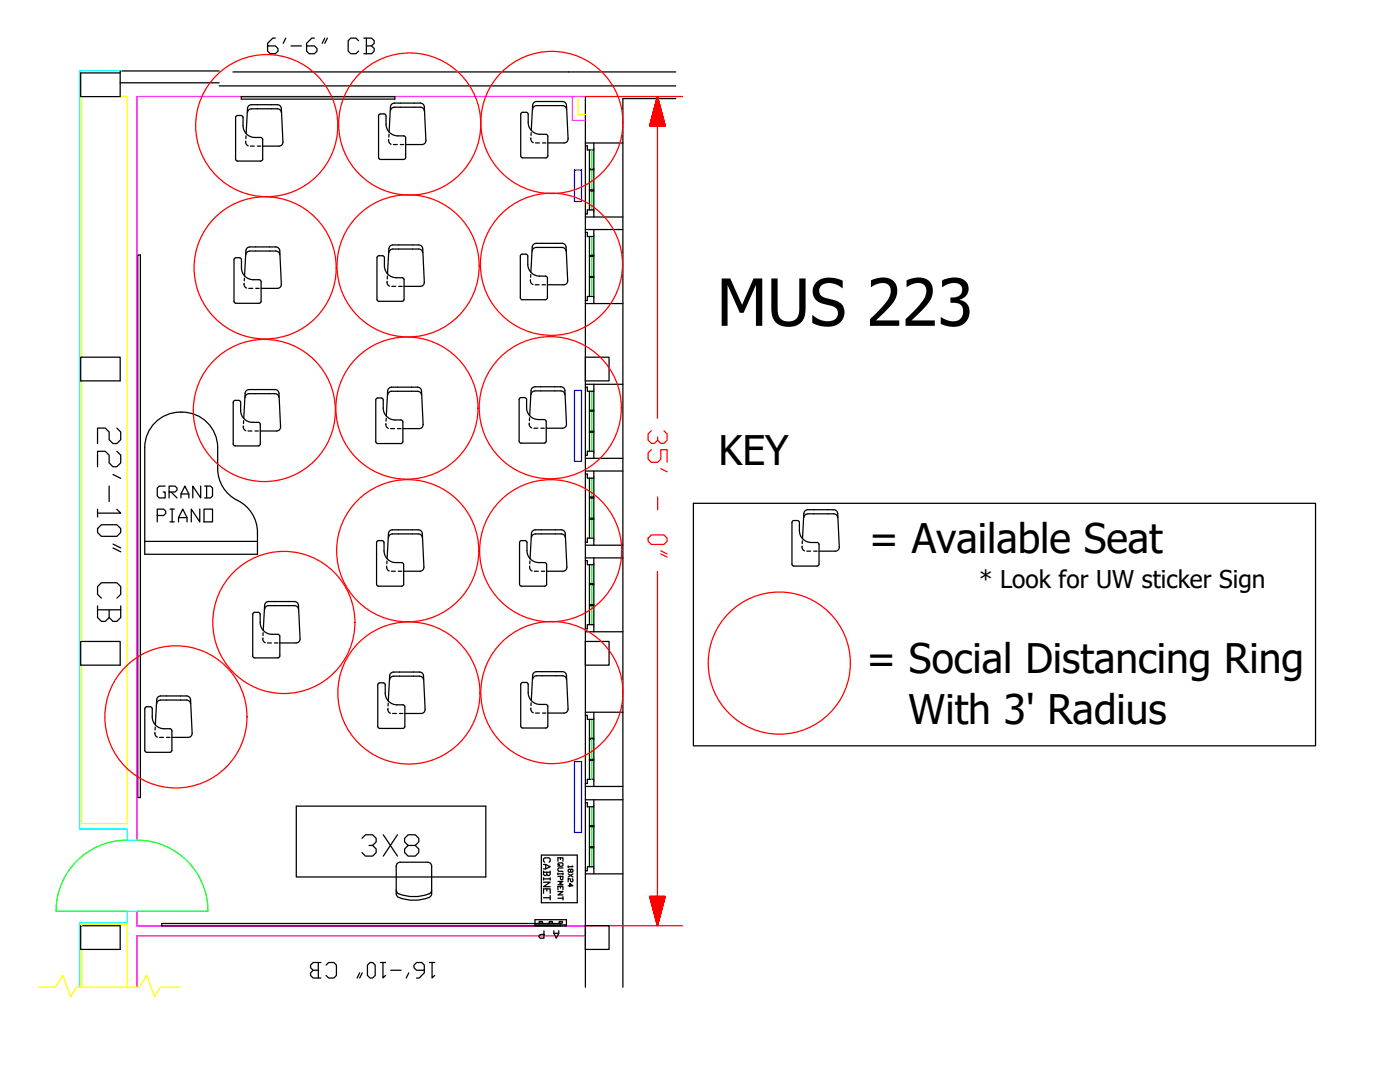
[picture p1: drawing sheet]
<svg xmlns="http://www.w3.org/2000/svg" width="279mm" height="216mm" viewBox="0 0 279 216" stroke-linecap="round" stroke-linejoin="round" font-family="sans-serif">
<!-- layer: DIMENSIONS -->
<g fill="none" stroke="#f00" stroke-width=".25">
<path d="M116.8 19.3h19.4M131 20l.6 .6M131 19.9l.5 .6M131 19.9l.5 .4-.4-.5 .3 .3M131.1 19.7l.3 .4M131.1 19.6l.3 .4M131.1 19.5l.2 .2M131.2 19.4l.1 .2M131.2 19.3l.1 .2M131.2 19.3l1.5 5.8h-3zM131.2 19.4v-.1v64.2M131.3 19.5l-.1-.1 .1 .2"/>
<path d="M131.3 19.8l-.2-.2 .3 .2M129.7 25.1h.1M129.7 25l.1 .1M129.7 25l.1 .1-.1-.1M129.7 24.9l.2 .2M129.7 24.8l.3 .3M129.7 24.8l.4 .3M129.8 24.7l.3 .4M129.8 24.7l.4 .4M129.8 24.6l.5 .5M129.8 24.6l.5 .5-.5-.5M129.8 24.5l.6 .6"/>
<path d="M129.8 24.5l.7 .6M129.8 24.4l.7 .7M129.9 24.3l.7 .8M129.9 24.3l.8 .8M129.9 24.2l.9 .9M129.9 24.1l1 1M129.9 24.1l1.1 1M130 24l1 1.1M130 24l1.1 1.1M130 23.9l1.2 1.2M130 23.8l1.3 1.3M130 23.7l1.4 1.4"/>
<path d="M130 23.7l1.5 1.4M130.1 23.6l1.4 1.5M130.1 23.6l1.5 1.5M130.1 23.5l1.6 1.6M130.1 23.4l1.7 1.7M130.1 23.3l1.8 1.8M130.1 23.3l1.9 1.8M130.2 23.2l1.8 1.9M130.2 23.2l1.9 1.9M130.2 23.1l2 2M130.2 23l2.1 2.1M130.2 23l2.2 2.1"/>
<path d="M130.2 22.9l2.2 2.2M130.3 22.8l2.2 2.3M130.3 22.8l2.3 2.3M130.3 22.7l2.4 2.4M130.3 22.6l2.4 2.5M130.3 22.6l2.4 2.4M130.4 22.5l2.3 2.4M130.4 22.4l2.3 2.4M130.4 22.4l2.2 2.3M130.4 22.3l2.2 2.3M130.4 22.3l2.2 2.2M130.4 22.2l2.2 2.2"/>
<path d="M130.4 22.2l2.1 2.1M130.5 22.1l2 2.1M130.5 22.1l2 2M130.5 22l2 2M130.5 22l1.9 2M130.5 21.9l1.9 2M130.5 21.8l1.9 2M130.5 21.8l1.9 1.9M130.6 21.7l1.7 1.9M130.6 21.7l1.7 1.8M130.6 21.6l1.7 1.8M130.6 21.6l1.7 1.7"/>
<path d="M130.6 21.5l1.6 1.7M130.6 21.4l1.6 1.7M130.6 21.4l1.6 1.6M130.7 21.3l1.5 1.6M130.7 21.3l1.4 1.5M130.7 21.2l1.4 1.5M130.7 21.2l1.4 1.4M130.7 21.1l1.4 1.4M130.7 21.1l1.3 1.3M130.7 21l1.3 1.3M130.8 20.9l1.2 1.3M130.8 20.9l1.2 1.2"/>
<path d="M130.8 20.8l1.1 1.2M130.8 20.8l1.1 1.1M130.8 20.7l1.1 1.1M130.8 20.6l1 1.1M130.9 20.6l.9 1M130.9 20.5l.9 1M130.9 20.4l.9 .9M130.9 20.4l.8 .9M130.9 20.3l.8 .9M130.9 20.3l.8 .8M131 20.2l.7 .8M131 20.2l.6 .7"/>
<path d="M131 20.1l.6 .7M131 20l.6 .7M131.5 20.4l-.5-.5 .5 .5M131.2 114v70.7M129.7 178.9h3l-1.5 5.8zM129.7 178.9l2.4 2.5M129.7 179l2.4 2.4M129.7 178.9l2.4 2.4M129.7 179.1l2.4 2.4M129.7 179.2l2.3 2.3M129.8 178.9l2.3 2.3M129.8 179.3l2.2 2.3"/>
<path d="M129.8 179.4l2.2 2.2M129.8 179.5l2.2 2.2M129.8 179.6l2.2 2.2M129.9 179.6l2.1 2.2M129.9 179.7l2.1 2.2M129.9 178.9l2.3 2.2M129.9 179.8l2 2.1M129.9 179.9l2 2.1M130 178.9l2.2 2.2M130 178.9l2.2 2.1M130.1 178.9l2.1 2.1M130.2 178.9l2 2"/>
<path d="M130.3 178.9l1.9 1.9M130.4 178.9l1.9 1.8M130.5 178.9l1.8 1.8M130.5 178.9l1.8 1.7M130.6 178.9l1.7 1.7M130.7 178.9l1.6 1.6M130.8 178.9l1.5 1.5M130.9 178.9l1.5 1.4M131 178.9l1.4 1.4M131 178.9l1.4 1.3M131.1 178.9l1.3 1.3M131.2 178.9l1.2 1.2"/>
<path d="M131.3 178.9l1.1 1.1M131.4 178.9l1.1 1.1M131.4 178.9l1.1 1M131.5 178.9l1 1M131.6 178.9l.9 .9M131.7 178.9l.8 .8M131.8 178.9l.7 .7M131.9 178.9l.7 .7M131.9 178.9l.7 .6M132 178.9l.6 .6M132.1 178.9l.5 .5M132.1 178.9l.5 .5-.4-.5"/>
<path d="M132.2 178.9l.4 .4M132.3 178.9l.4 .3M132.4 178.9l.3 .3M132.4 178.9l.3 .2-.2-.2M132.5 178.9l.2 .2M132.7 178.9v.1M132.7 178.9h.1M116.8 184.7h19.4M130 180l1.9 2M130 180.1l1.9 2M130 180.2l1.9 1.9M130 180.3l1.9 1.9"/>
<path d="M130.1 180.4l1.8 1.8M130.1 180.5l1.7 1.8M130.1 180.6l1.7 1.8M130.1 180.7l1.7 1.7M130.2 180.8l1.6 1.7M130.2 180.9l1.6 1.6M130.2 181l1.6 1.6M130.2 181.1l1.6 1.5M130.3 181.2l1.4 1.5M130.3 181.3l1.4 1.5M130.3 181.4l1.4 1.4M130.3 181.5l1.4 1.4"/>
<path d="M130.4 181.6l1.3 1.3M130.4 181.7l1.3 1.3M130.4 181.8l1.3 1.2M130.4 181.8l1.2 1.3M130.5 181.9l1.1 1.2M130.5 182l1.1 1.2M130.5 182.1l1.1 1.2M130.5 182.2l1.1 1.1M130.6 182.3l1 1.1M130.6 182.4l.9 1M130.6 182.5l.9 1M130.6 182.6l.9 .9"/>
<path d="M130.7 182.7l.8 .9M130.7 182.8l.8 .8M130.7 182.9l.8 .8M130.7 183l.8 .7M130.8 183.1l.6 .7M130.8 183.2l.6 .7M130.8 183.3l.6 .6M130.9 183.4l.5 .6M130.9 183.5l.5 .5M130.9 183.6l.5 .5M130.9 183.7l.5 .4M131 183.8l.3 .4"/>
<path d="M131 183.9l.3 .3-.3-.3M131 184l.3 .3-.3-.3M131 184l.3 .4M131.1 184.1l.2 .3-.2-.2M131.1 184.2l.2 .3-.2-.1M131.1 184.5l.1 .1M131.2 184.5v.1M131.2 184.6v.1M131.2 184.7h.1"/>
</g>
<!-- layer: CLFUR -->
<g fill="none" stroke="#000" stroke-width=".25">
<path d="M48.2 19.3h30.6v.5h-30.6zM47.1 23.2l.3-.2h.7l.2 .1 .2 .3a3.5 3.5 0 0 0 .9 3.5 3.8 3.8 0 0 0 2.8 .6l.2 .3v3.9l-.2 .4h-5l-.2-.4zM49 28.1l.2 .7 .3 .3M49.1 27.1v.6M49.1 26.7l.3-5.1a.79 .79 0 0 1 .8-.7h5.2a.79 .79 0 0 1 .7 .7l.4 6.7-.1 .4-.3 .3-.4 .2h-3.3M49.4 22.5a.79 .79 0 0 1 .8-.8h5.2a.79 .79 0 0 1 .7 .8M50 29.2h.8M51.4 29.2h.6M75.6 22.9l.3-.2h.7l.2 .1 .2 .3a3.5 3.5 0 0 0 .9 3.5 3.8 3.8 0 0 0 2.9 .6l.2 .3v3.9l-.2 .4h-5.1l-.2-.4zM77.6 27.8l.1 .7 .4 .3M77.6 26.8v.5M77.7 26.3l.2-5a.79 .79 0 0 1 .8-.7h5.2a.79 .79 0 0 1 .8 .7l.3 6.7"/>
<path d="M77.9 22.1a.79 .79 0 0 1 .8-.7h5.2a.79 .79 0 0 1 .8 .7M78.5 28.8h.8M79.9 28.8h.7M85 28l-.1 .4-.5 .4h-3.4M104 22.6l.3-.2h.7l.2 .1 .2 .3a3.5 3.5 0 0 0 .9 3.5 3.8 3.8 0 0 0 2.8 .5l.2 .4v3.9l-.2 .3h-5l-.2-.3zM105.9 27.5l.2 .7 .3 .3M106 26.5v.5M106 26l.3-5a.79 .79 0 0 1 .8-.7h5.2a.79 .79 0 0 1 .8 .7l.3 6.7-.1 .4-.3 .3-.4 .1h-3.3M106.3 21.8a.79 .79 0 0 1 .8-.7h5.2a.79 .79 0 0 1 .8 .7M106.9 28.5h.8M108.3 28.5h.6M27.5 50.9h.5v108.2h-.5z"/>
<path d="M46.8 51.6l.3-.2h.7l.2 .1 .2 .3a3.5 3.5 0 0 0 .9 3.5 3.8 3.8 0 0 0 2.8 .6l.2 .3v3.9l-.2 .4h-5l-.2-.4zM48.7 56.5l.1 .7 .4 .3M48.8 55.5l-.1 .5M49.1 50a.79 .79 0 0 1 .8-.7h5.1a.79 .79 0 0 1 .8 .7l.3 6.7v.4l-.3 .3-.4 .1h-3.3M49.1 50.8a.79 .79 0 0 1 .8-.7h5.1a.79 .79 0 0 1 .8 .7M49.1 50l-.3 5M49.7 57.5h.7M51 57.5h.7M75.3 51.2l.3-.2h.7l.2 .1 .2 .3a3.5 3.5 0 0 0 .9 3.5 3.8 3.8 0 0 0 2.8 .6l.2 .3v3.9l-.2 .4h-5l-.2-.4zM77.3 56.1l.1 .7 .3 .3M77.3 55.1v.5M77.6 49.6a.79 .79 0 0 1 .8-.7h5.2a.79 .79 0 0 1 .8 .7l.3 6.7-.1 .4-.3 .3-.4 .1h-3.3"/>
<path d="M77.6 50.4a.79 .79 0 0 1 .8-.7h5.2a.79 .79 0 0 1 .8 .7M77.6 49.6l-.3 5M78.2 57.1h.8M79.6 57.1h.7M103.9 50.9l.3-.2h.7l.4 .2v.2a3.5 3.5 0 0 0 .9 3.5 3.8 3.8 0 0 0 2.9 .6l.2 .3v3.9l-.2 .4h-5.1l-.2-.4zM105.9 55.8l.1 .7 .4 .3M105.9 54.8v.5M105.9 54.3l.3-5a.79 .79 0 0 1 .8-.7h5.2a.79 .79 0 0 1 .8 .7l.3 6.7-.1 .4-.3 .3-.4 .1h-3.2M106.2 50.1a.79 .79 0 0 1 .8-.7h5.2a.79 .79 0 0 1 .8 .7M106.8 56.8h.8M108.2 56.8h.7M48.9 79.3a.79 .79 0 0 1 .8-.7h5.2a.79 .79 0 0 1 .8 .7"/>
<path d="M75 79.6l.4-.2h.7l.3 .2 .1 .2a3.5 3.5 0 0 0 .9 3.5 3.8 3.8 0 0 0 2.8 .6l.2 .3v3.9l-.2 .3h-5l-.2-.3zM77.4 78.8a.79 .79 0 0 1 .8-.7h5.1a.79 .79 0 0 1 .8 .7M103.7 79.5l.3-.2h.7l.3 .2 .1 .2a3.5 3.5 0 0 0 .9 3.5 3.8 3.8 0 0 0 2.8 .6l.2 .3v3.9l-.2 .4h-5l-.2-.4zM106 78.7a.79 .79 0 0 1 .8-.7h5.1a.79 .79 0 0 1 .8 .7M46.6 80.1l.3-.2h.7h.2l.2 .4a3.5 3.5 0 0 0 .9 3.5 3.8 3.8 0 0 0 2.9 .5l.1 .4v3.9l-.1 .3h-5.1l-.2-.3zM47.4 99.9a7.1 7.1 0 0 1-4-6.4v-4.2a7.3 7.3 0 0 0-7.2-7.1 7.3 7.3 0 0 0-7.3 7.1v21.3h22.5v-4.4a7.1 7.1 0 0 0-4-6.3M48.6 85l.1 .6 .4 .3M48.6 84v.5M48.6 83.5l.3-5a.79 .79 0 0 1 .8-.8h5.2a.79 .79 0 0 1 .8 .8l.3 6.7-.1 .4-.3 .3-.4 .1h-3.3M49.5 86h.8M50.9 86h.7M77 84.7l.1 .5 .4 .3"/>
<path d="M77 84.5v.2M77.1 83.5l-.1 .5M77.1 83l.3-5a.79 .79 0 0 1 .8-.7h5.1a.79 .79 0 0 1 .8 .7l.3 6.7v.4l-.3 .3-.4 .1h-3.3M77.9 85.5h.8M79.3 85.5h.7M105.6 84.4l.1 .7 .4 .3M105.7 83.4v.5M105.7 82.9l.3-5a.79 .79 0 0 1 .8-.7h5.1a.79 .79 0 0 1 .8 .7l.4 6.7-.1 .4-.3 .3-.4 .1h-3.3M106.6 85.4h.7M107.9 85.4h.7M28.9 108h22.5M75.2 108.1l.3-.2h.7h.2l.2 .4a3.5 3.5 0 0 0 .9 3.4 3.8 3.8 0 0 0 2.9 .6l.2 .4v3.9l-.2 .3h-5.1l-.1-.3z"/>
<path d="M77.2 113l.1 .6 .4 .3M77.2 111.9v.6M77.3 111.5l.2-5a.79 .79 0 0 1 .8-.8h5.2a.79 .79 0 0 1 .8 .8l.3 6.7-.1 .4-.3 .3-.4 .1h-3.2M77.5 107.3a.79 .79 0 0 1 .8-.8h5.2a.79 .79 0 0 1 .8 .8M78.1 114h.8M79.5 114h.7M103.7 108.1l.4-.2h.7h.2l.2 .4a3.5 3.5 0 0 0 .9 3.4 3.8 3.8 0 0 0 2.8 .6l.2 .4v3.9l-.2 .3h-5l-.2-.3zM105.7 113l.1 .6 .4 .3M105.8 111.9l-.1 .6M105.8 111.5l.3-5a.79 .79 0 0 1 .7-.8h5.2a.79 .79 0 0 1 .8 .8l.3 6.7-.1 .4-.2 .3-.5 .1h-3.2M106.1 107.3a.79 .79 0 0 1 .7-.8h5.2a.79 .79 0 0 1 .8 .8M106.6 114h.8"/>
<path d="M108 114h.7M138.4 100.4h124.1v48.4h-124.1zM158.1 104.1l.3-.2h.7h.2l.2 .4a3.5 3.5 0 0 0 .9 3.4 3.8 3.8 0 0 0 2.9 .6l.2 .3v4l-.2 .3h-5.1l-.2-.3zM160.1 109l.1 .6 .4 .3M160.1 107.9v.6M160.2 107.5l.2-5a.79 .79 0 0 1 .8-.8h5.2a.79 .79 0 0 1 .8 .8l.3 6.6-.1 .5-.3 .3-.4 .1h-3.2M160.4 103.3a.79 .79 0 0 1 .8-.8h5.2a.79 .79 0 0 1 .8 .8M161 110h.8M162.4 110h.7M50.5 122.4l.3-.2h.7l.4 .2v.2a3.5 3.5 0 0 0 .9 3.4 3.8 3.8 0 0 0 2.8 .6l.2 .4v3.9l-.2 .3h-5l-.2-.3zM52.5 127.3l.1 .6 .3 .3M52.5 126.2v.6"/>
<path d="M52.8 120.8a.79 .79 0 0 1 .8-.8h5.2a.79 .79 0 0 1 .8 .8l.3 6.7-.2 .6-.6 .2M52.8 121.6a.79 .79 0 0 1 .8-.8h5.2a.79 .79 0 0 1 .8 .8M52.8 120.8l-.3 5M53.4 128.3h.8M54.8 128.3h.7M55.8 128.3h3.3M75.4 136.4l.4-.1h.7l.3 .1 .1 .2a3.5 3.5 0 0 0 .9 3.5 3.8 3.8 0 0 0 2.8 .6l.2 .3v4l-.2 .3h-5l-.2-.3zM77.5 139.9l.3-5.1a.79 .79 0 0 1 .8-.7h5.1a.79 .79 0 0 1 .8 .7l.3 6.7-.1 .4-.2 .4-.4 .1h-3.3M77.8 135.7a.79 .79 0 0 1 .8-.8h5.1a.79 .79 0 0 1 .8 .8M104 136.4l.3-.2h.7h.2l.2 .4a3.5 3.5 0 0 0 .9 3.4 3.8 3.8 0 0 0 2.8 .6l.2 .4v3.9l-.2 .3h-5l-.2-.3zM106 139.8l.3-5a.79 .79 0 0 1 .8-.8h5.2a.79 .79 0 0 1 .8 .8l.3 6.7-.1 .4-.3 .3-.4 .1h-3.3M106.3 135.6a.79 .79 0 0 1 .8-.8h5.2a.79 .79 0 0 1 .8 .8"/>
<path d="M29 141.2l.3-.2h.7l.2 .1 .2 .3a3.5 3.5 0 0 0 .9 3.5 3.8 3.8 0 0 0 2.8 .6l.2 .3v3.9l-.2 .4h-5l-.2-.4zM30.9 146.1l.1 .7 .4 .3M31 145.1l-.1 .5M31 144.6l.3-5a.79 .79 0 0 1 .8-.7h5.1a.79 .79 0 0 1 .8 .7l.3 6.7M31.3 140.4a.79 .79 0 0 1 .8-.7h5.1a.79 .79 0 0 1 .8 .7M31.9 147.1h.7M33.2 147.1h.7M38.3 146.3v.4l-.5 .4h-3.5M77.4 141.4l.1 .6 .4 .3M77.5 140.3l-.1 .6M78.3 142.4h.8M79.7 142.4h.7"/>
<path d="M105.9 141.3l.2 .6 .3 .3M106 140.2v.6M106.9 142.3h.8M108.3 142.3h.6M59.1 160.9h37.9v14.1h-37.9zM79.1 177.6l.1 .5a7.1 7.1 0 0 0 6.8 0l.1-.5M79.1 172.8v5.5l.1 .5a7.1 7.1 0 0 0 6.8 0l.1-.5v-5.5M108 170.6h7.2v9.5h-7.2zM108.5 172.5h.4l.9 .4-.9 .5h-.4M108.5 173.8v.7l.2 .2 .4-.2v-.5M108.5 176h1.3l-1.3 .9h1.3M108.5 178.2v-.8h1.3v.8"/>
<path d="M108.5 174h1.3M108.5 175.4h1.3M108.5 175.2v.4M108.5 179.1h1.3M108.7 172.1l-.2-.3v-.4l.2-.2h.9l.2 .2v.4l-.2 .3M108.9 172.5v.9M109.1 177.4v.4M109.8 173.8v.7l-.2 .2-.5-.2M109.8 175.2v.4M109.8 178.7v.9M111.3 171.8v-.6h1.1v.6M111.3 174.9h1.1v.5l-.2 .1-.4-.1v-.5"/>
<path d="M111.3 175.9h1.1l-.7 .3 .7 .3h-1.1M111.3 177.6v-.7h1.1v.7M111.3 177.9h1.1l-1.1 .7h1.1M111.3 174.2v.3M111.3 174.4h1.1M111.3 179.2h1.1M111.7 172.5l-.2 .2-.2-.4 .2-.1h.7l.2 .1v.4l-.2 .1h-.5l-.2-.1-.2 .1M111.8 171.2v.3M111.8 176.9v.3M112.4 173.2h-.9l-.2 .2v.3l.2 .2h.9M112.4 174.2v.3M112.4 178.9v.7"/>
<path d="M113.4 176.8h.9l-.6-.5v.6M113.4 172.8v.3M113.4 174.4l.9 .6M113.9 173.6l.1-.2 .3 .2v.3l-.3 .2-.1-.2v-.3l-.4-.2-.1 .2v.3l.1 .2 .4-.2M114.2 172.8l.1 .1h-.9M114.2 175.3l.1 .2v.3l-.1 .2-.3-.2v-.3l-.2-.2h-.3v.7M114.3 174.4l-.9 .6M111.8 184.3h-79.5v.4h79.5"/>
</g>
<!-- layer: HEATING -->
<path d="M114.6 33.9h1.5v6.3h-1.5zM114.6 77.9h1.5v14.2h-1.5zM114.6 152h1.5v14.1h-1.5z" fill="none" stroke="#00f" stroke-width=".25"/>
<!-- layer: LOAD-BEARING -->
<g fill="none" stroke="#000" stroke-width=".25">
<path d="M24 16.5h19.7M43.7 17.1h91.2M43.7 14.2h-19.7v5.1h-7.9v-4.7h7.9M46.5 14.4h88.4M116.8 19.3v177.7M134.9 19.7h-10.6v177.3M116.8 29.1h.4v.8h1.3M116.8 28.5h7.5M117.6 29.9v12M117.6 33.9h.9M117.6 33.7h.9M117.6 38.1h.9"/>
<path d="M117.6 37.9h.9M118.5 28.5v14.8M116.8 46.4h.4v.8h1.3M116.8 43.3h7.5M116.8 45.8h7.5M117.6 47.2v12M117.6 51h.9M117.6 51.2h.9M117.6 55.2h.9M117.6 55.4h.9M118.5 41.9h-1.3v.8h-.4M118.5 59.2h-1.3v.8h-.4"/>
<path d="M118.5 45.8v14.8M16.1 71.3h7.9v4.7h-7.9zM116.8 71.3h4.8v4.7h-4.8M116.8 77.2h.4v.9h1.3M116.8 60.6h7.5M116.8 76.7h7.5M117.6 78.1v11.9M118.5 76.7v14.8M116.8 94.6h.4v.8h1.3M116.8 91.5h7.5M116.8 94h7.5M117.6 95.4v12"/>
<path d="M117.6 82h.9M117.6 81.8h.9M117.6 86.2h.9M117.6 86h.9M117.6 99.2h.9M117.6 99.4h.9M118.5 90h-1.3v.9h-.4M118.5 94v14.8M116.8 111.9h.4v.8h1.3M116.8 108.8h7.5M116.8 111.3h7.5M117.6 112.7v11.9"/>
<path d="M117.6 103.4h.9M117.6 103.6h.9M117.6 116.6h.9M117.6 116.5h.9M118.5 111.3v14.8M118.5 107.4h-1.3v.8h-.4M16.1 128h7.9v4.7h-7.9zM116.8 128h4.8v4.7h-4.8M116.8 126.1h7.5M117.6 120.9h.9M117.6 120.7h.9M118.5 124.6h-1.3v.9h-.4"/>
<path d="M116.8 142.7h.4v.8h1.3M116.8 142.1h7.5M116.8 159.6h7.5M116.8 156.9h7.5M117.6 143.5v12M117.6 147.3h.9M117.6 147.5h.9M117.6 151.5h.9M117.6 151.7h.9M118.5 142.1v14.8M118.5 159.6v14.8M118.5 155.5h-1.3v.8h-.4"/>
<path d="M116.8 160.2h.4v.8h1.3M116.8 174.4h7.5M117.6 161v12M117.6 164.9h.9M117.6 164.8h.9M117.6 169h.9M117.6 169.2h.9M118.5 173h-1.3v.8h-.4M16.1 184.7h7.9v4.7h-7.9zM116.8 184.7h4.8v4.7h-4.8"/>
</g>
<!-- layer: CHASES -->
<path d="M16.3 19.3v52M24 19.3h1.4v145.1h-9.1v-31.7M115.4 19.3v3.6h1.4M16.3 76v52M16.3 184.7v-.2h9.1v12.5M16.3 189.4v7.6" fill="none" stroke="#ff0" stroke-width=".25"/>
<!-- layer: STAIRS -->
<path d="M24.3 14.2h-8.4v151.2h9.5v2.2h1.9M27.3 181.8h-1.9v2.3h-9.5v12.9" fill="none" stroke="#0ff" stroke-width=".25"/>
<!-- layer: WALLS -->
<path d="M114.2 19.3v4.7h2.6M116.8 19.3h-89.5v148.3M27.3 181.8v3h89.5M116.8 186.7h-89.5v10.3" fill="none" stroke="#f0f" stroke-width=".25"/>
<!-- layer: OPENINGS -->
<g fill="none" stroke="#0f0" stroke-width=".25">
<path d="M118.1 29.9v3.8M118.1 33.9v4M118.1 38.1v3.8M118.1 47.2v3.8M118.1 51.2v4M118.1 55.4v3.8M118.1 78.1v3.7M118.1 82v4M118.1 86.2v3.8M118.1 95.4v3.8M118.1 99.4v4M118.1 103.6v3.8"/>
<path d="M118.1 112.7v3.8M118.1 116.6v4.1M118.1 120.9v3.7M118.1 143.5v3.8M118.1 147.5v4M118.1 151.7v3.8M25.4 167.6a14.2 14.2 0 0 0-14.2 14.2h14.2M27.3 167.6a14.2 14.2 0 0 1 14.2 14.2h-14.2M118.1 161v3.8M118.1 164.9v4.1M118.1 169.2v3.8"/>
</g>
<!-- layer: MATCHLINES -->
<path d="M7.6 197h3.5l1.4-2.4 1.6 4.3 1.1-1.9h12.7l1.4-2.4 1.6 4.3 1.1-1.9h4" fill="none" stroke="#ff0" stroke-width=".25"/>
<!-- layer: REVISION -->
<g fill="none" stroke="#f00" stroke-width=".25">
<circle cx="53.2" cy="25.1" r="14.2"/>
<circle cx="81.8" cy="24.7" r="14.2"/>
<circle cx="110.1" cy="24.4" r="14.2"/>
<circle cx="52.9" cy="53.4" r="14.2"/>
<circle cx="81.4" cy="53.1" r="14.2"/>
<circle cx="110.1" cy="52.7" r="14.2"/>
<circle cx="52.8" cy="81.9" r="14.2"/>
<circle cx="81.2" cy="81.4" r="14.2"/>
<circle cx="109.8" cy="81.4" r="14.2"/>
<circle cx="81.4" cy="109.9" r="14.2"/>
<circle cx="109.9" cy="109.9" r="14.2"/>
<circle cx="56.6" cy="124.2" r="14.2"/>
<circle cx="81.6" cy="138.3" r="14.2"/>
<circle cx="110.1" cy="138.2" r="14.2"/>
<circle cx="35.1" cy="143" r="14.2"/>
</g>
<!-- layer: CLFUR -->
<circle cx="155.5" cy="132.3" r="14.2" fill="none" stroke="#f00" stroke-width=".25"/>
<text font-size="13" x="143.1" y="65">MUS 223</text>
<text font-size="8.4" x="25.4" y="125.2" transform="rotate(-90 25.4 125.2)">22'-10&quot; CB</text>
<g font-size="8.1">
<text x="143.4" y="92.8">KEY</text>
<text x="173.5" y="110.3">= Available Seat</text>
<text x="172.9" y="134.3">= Social Distancing Ring</text>
<text x="181.3" y="144.4">With 3' Radius</text>
</g>
<text font-size="7.9" x="71.3" y="172.2">3X8</text>
<text font-size="7.5" fill="#f00" x="134.4" y="112.5" transform="rotate(-90 134.4 112.5)">35' - 0&quot;</text>
<g font-size="6.6">
<text x="52.6" y="12">6'-6&quot; CB</text>
<text x="61" y="196.5">16'-10&quot; CB</text>
</g>
<text font-size="6.2" x="30.3" y="105.5">PIANO</text>
<text font-size="5.7" x="30.3" y="100.5">GRAND</text>
<text font-size="4.9" x="195.4" y="117.4">* Look for UW sticker Sign</text>
<text font-size="4.4" x="106.5" y="188.4">A P</text>
</svg>
